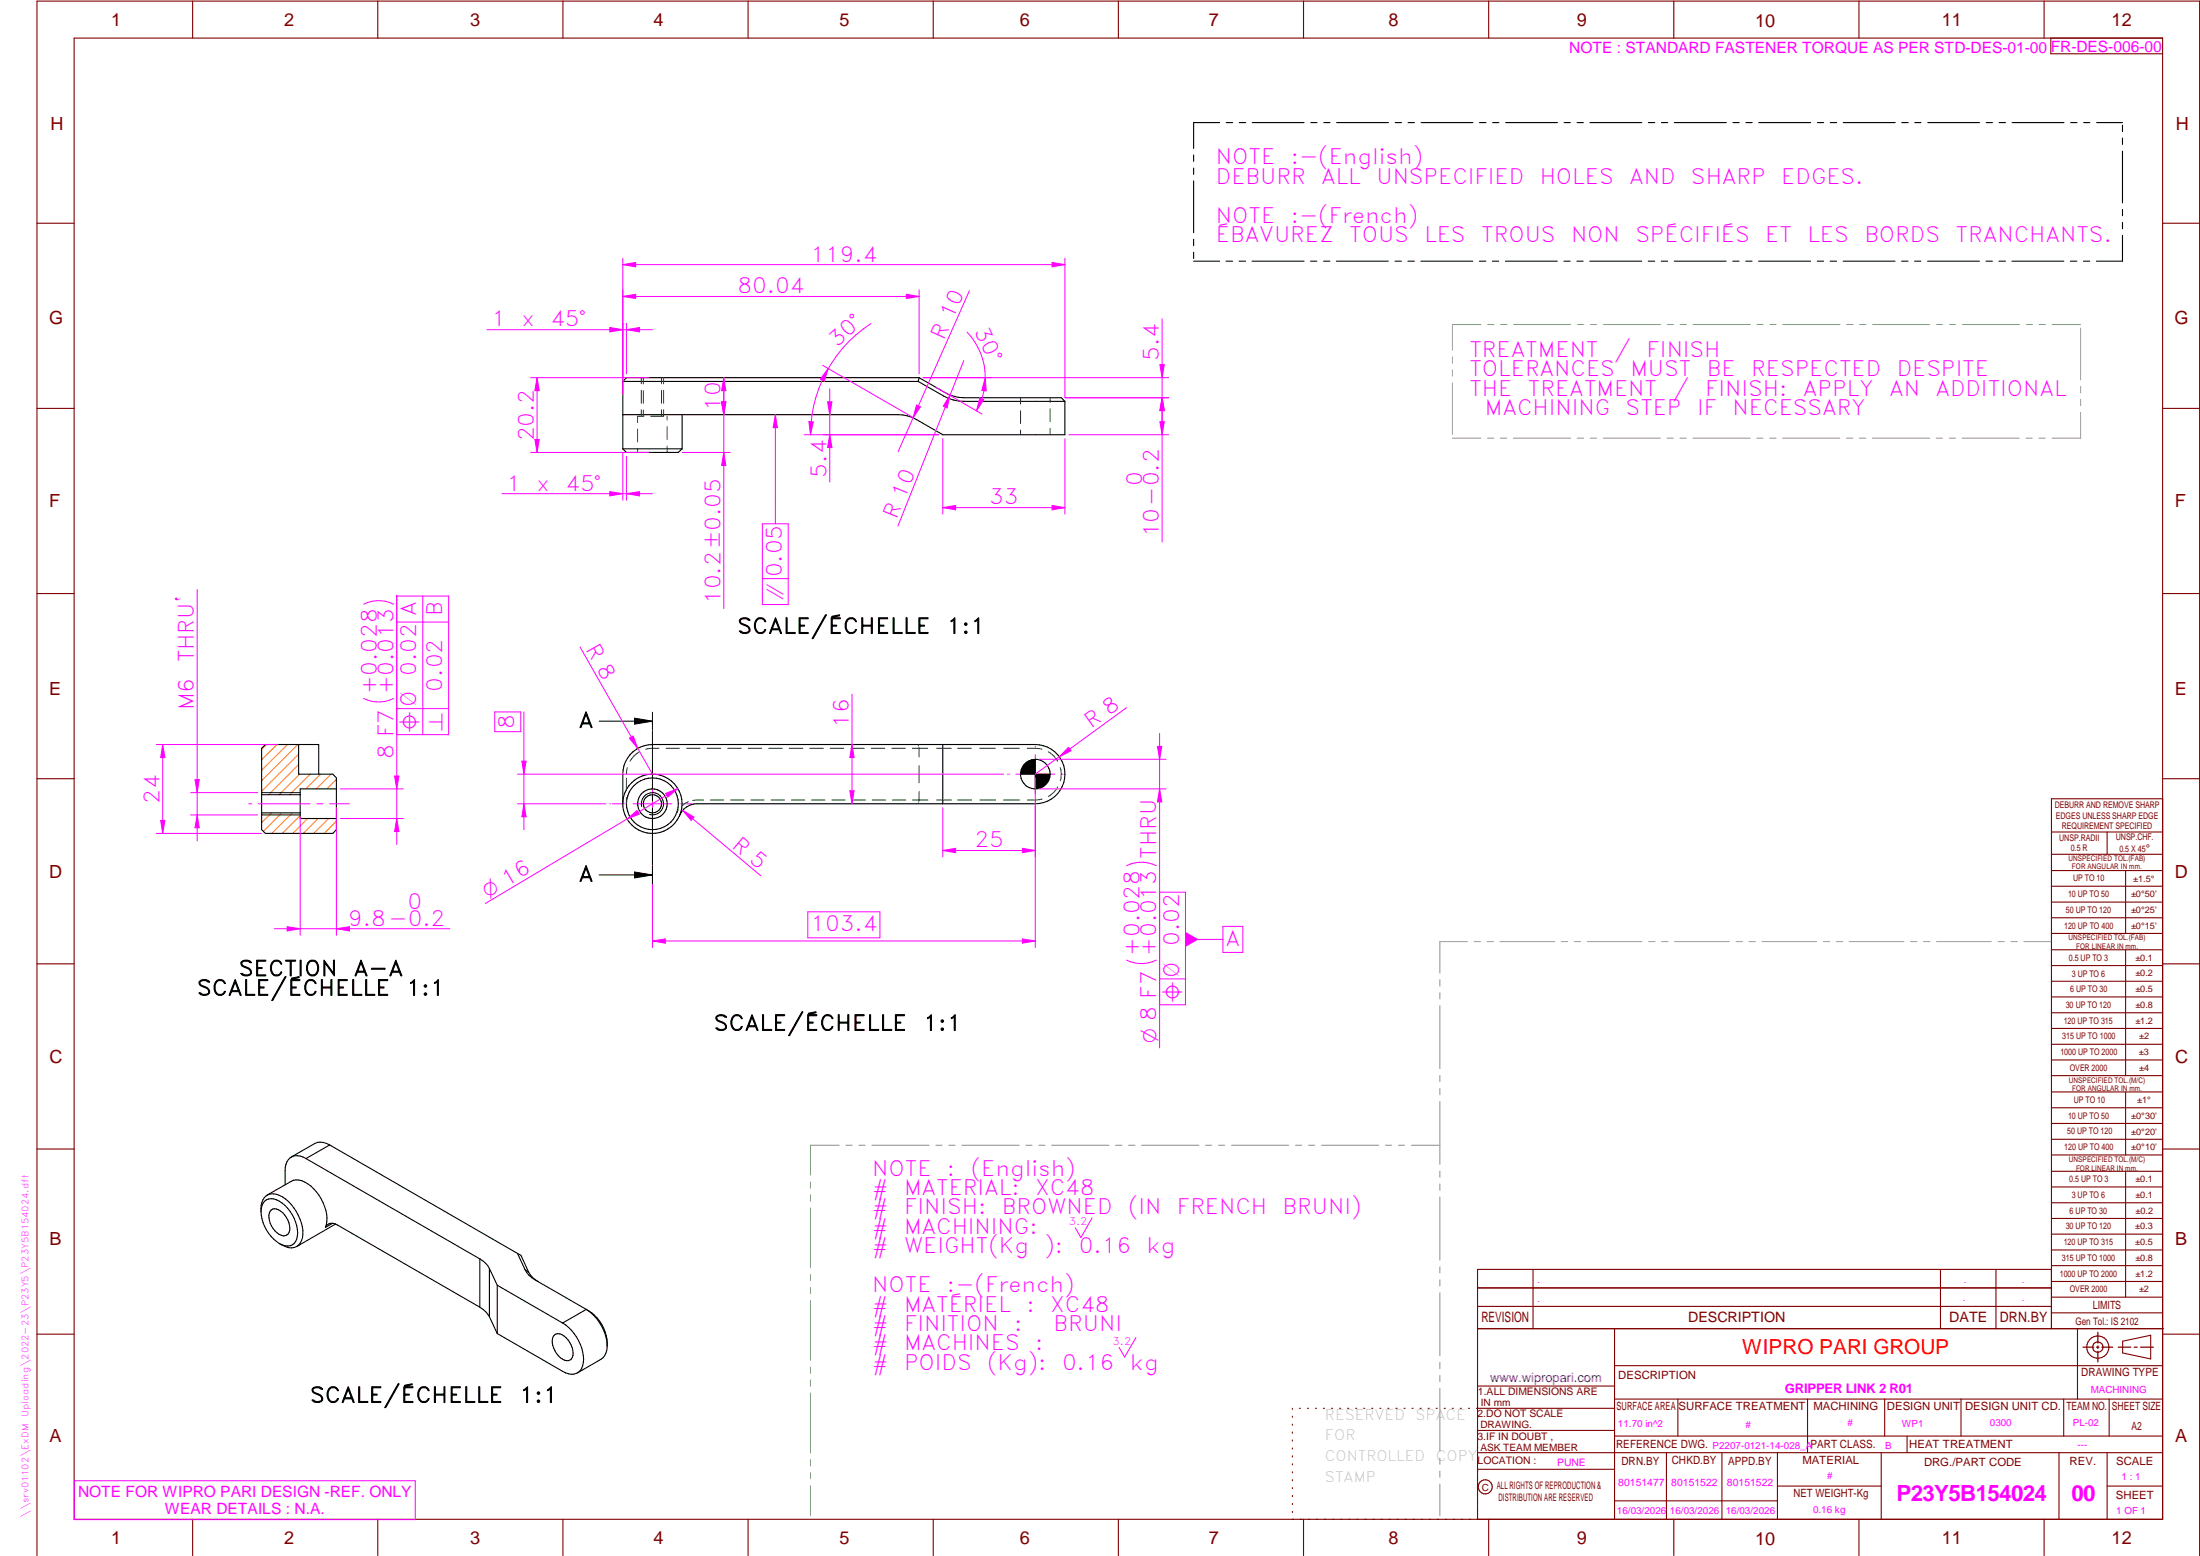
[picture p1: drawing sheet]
<svg xmlns="http://www.w3.org/2000/svg" width="594mm" height="420mm" viewBox="0 0 594 420" stroke-linecap="round" stroke-linejoin="round" font-family="sans-serif">
<g fill="none" stroke="#800000" stroke-width=".3">
<path d="M20 10.3h564v400h-564zM52 .3v10M102 .3v10M152 .3v10M202 .3v10M252 .3v10M302 .3v10M352 .3v10M402 .3v10M452 .3v10M502 .3v10M552 .3v10"/>
<path d="M553.8 10.3v4.2h30.2M10 60.3h10M584 60.3h10M10 110.3h10M584 110.3h10M10 160.3h10M584 160.3h10M10 210.3h10M584 215.7h-30v143.1M584 210.3h10M554 224.7h30M554 230.7h30"/>
<path d="M554 235.1h30M554 239.3h30M569 224.7v6M574 235.1v17M554 243.6h30M554 247.8h30M554 252.1h30M554 256.5h30M574 256.5v33.9M10 260.3h10M554 260.7h30M554 265h30"/>
<path d="M554 269.2h30M554 273.5h30M554 277.7h30M584 260.3h10M554 282h30M554 286.2h30M554 290.4h30M554 294.9h30M554 299.1h30M574 294.9v17M10 310.3h10M554 303.4h30"/>
<path d="M554 307.6h30M554 311.9h30M554 316.3h30M574 316.3v34M584 310.3h10M554 320.5h30M554 324.8h30M554 329h30M554 333.2h30M554 337.5h30M399 358.8h185.2M399 352.8h155"/>
<path d="M399 347.8h155M414 342.8v16M436 358.8v51.5M524 342.8v16M539 342.8v16M554 341.8h30M554 346h30M554 350.3h30M554 354.5h30M554 342.8h-155v67.5M561 358.8v19M10 360.3h10"/>
<path d="M399 374.3h37M436 377.8h148M453.1 377.8v10M488.1 377.8v14.5M508.9 377.8v10M529.5 377.8v10M557.3 377.8v10M569.5 377.8v10M573.2 362.2l7.6-1.6v6.3l-7.6-1.6zM584 368.8h-148M584 360.3h10M349 380.3v.3"/>
<path d="M349 382.4v.3M349 384.6v.3M349 386.7v.3M349 388.8v.3M349 391v.3M349 393.1v.3M349 395.3v.3M349 397.4v.3M349 399.5v.3M350.9 380.3h.2M353.1 380.3h.2M355.2 380.3h.3"/>
<path d="M357.4 380.3h.3M359.6 380.3h.3M361.7 380.3h.3M363.9 380.3h.3M366.1 380.3h.3M368.3 380.3h.2M370.4 380.3h.3M372.6 380.3h.3M374.8 380.3h.3M376.9 380.3h.4M379.1 380.3h.3M381.3 380.3h.3"/>
<path d="M383.4 380.3h.4M385.6 380.3h.3M387.8 380.3h.3M390 380.3h.3M392.2 380.3h.3M394.3 380.3h.3M396.5 380.3h.3M398.7 380.3h37.3M399 396.7h37M399 392.3h185M399 386.2h37M436 387.8h148"/>
<path d="M450 392.3v18M465 392.3v18M480 392.3v18M508 392.3v18M515 387.8v4.5M556 392.3v18M569 392.3v18M52 410.3v9.7M102 410.3v9.7M152 410.3v9.7M202 410.3v9.7M252 410.3v9.7"/>
<path d="M302 410.3v9.7M349 401.7v.3M349 403.8v.4M349 406v.3M349 408.1v.3M352 410.3v9.7M402 410.3v9.7M436 405.3h44M452 410.3v9.7M480 401.3h28M502 410.3v9.7M552 410.3v9.7"/>
<path d="M569 401.3h15M10 420v-419.7h584v419.7"/>
<circle cx="566.5" cy="363.7" r="1.39"/>
<circle cx="566.5" cy="363.8" r="3"/>
<circle cx="401.1" cy="401.5" r="1.9"/>
</g>
<g fill="none" stroke="#f0f" stroke-width=".27">
<path d="M168.2 71.5l3.5-.6v1.2zM168.2 69.7v36.7M287.6 69.7v37.6M164.7 217h.2M165.3 217h3.3M169 217h.2M170.9 217h10.5M176.2 205.5v.2M176.2 206.2v3.2M176.2 209.9v.2M176.2 211.8v10.5M183.2 217h.1"/>
<path d="M183.8 217h3.2M187.5 217h.2M272.1 209h.1M272.5 209h.1M274.3 209h10.5M279.6 201.5v.2M279.6 201.9v.2M279.6 203.8v10.5M279.6 216v.2M279.6 216.4v.1M286.6 209h.1M286.9 209h.2"/>
<path d="M176.2 224v.2M176.2 224.7v3.2M176.2 228.3v.3M294.9 328.9l-3 5.3-1.5-2.7M306.7 361.2l-3 5.2-1.5-2.6M20.1 399.8h92v10.5h-92z"/>
</g>
<g fill="none" stroke="#949494" stroke-width=".27">
<path d="M396.2 254.3h-7.4v8.5M398.1 254.3h1.6M401.5 254.3h1.8M405 254.3h14.8M421.6 254.3h1.7M425.1 254.3h1.7M428.6 254.3h14.8M445.2 254.3h1.7M448.7 254.3h1.7M452.2 254.3h14.8M468.8 254.3h1.7M472.3 254.3h1.7"/>
<path d="M475.8 254.3h14.8M492.4 254.3h1.7M495.8 254.3h1.8M499.4 254.3h14.7M516 254.3h1.6M519.4 254.3h1.8M522.9 254.3h14.8M539.5 254.3h1.7M543 254.3h1.7M546.5 254.3h7.4M388.8 264.5v1.8M388.8 268.1v1.6"/>
<path d="M388.8 271.6v17M388.8 290.4v1.7M388.8 293.9v1.7M388.8 297.4v17M218.9 319.2v1.6M226.6 309.2h-7.7v8.1M228.4 309.2h1.7M231.9 309.2h1.7M235.4 309.2h15.5M252.7 309.2h1.7M256.2 309.2h1.7M259.7 309.2h15.5"/>
<path d="M277 309.2h1.7M280.5 309.2h1.7M284 309.2h15.5M301.2 309.2h1.8M304.8 309.2h1.7M308.3 309.2h15.5M325.5 309.2h1.7M329.1 309.2h1.6M332.6 309.2h15.4M349.8 309.2h1.7M353.3 309.2h1.7M356.8 309.2h15.5"/>
<path d="M374.1 309.2h1.7M377.6 309.2h1.7M381.1 309.2h7.7M388.8 316.2v1.7M388.8 319.7v1.7M218.9 322.6v1.8M218.9 326.1v16.2M388.8 323.2v17.1M218.9 344.1v1.8M218.9 347.6v1.7M218.9 351.2v16.1M388.8 342.1v1.6"/>
<path d="M388.8 345.6v1.7M388.8 349v17.1M218.9 369.1v1.7M218.9 372.6v1.8M218.9 376.1v16.2M388.8 367.9v1.7M388.8 371.4v1.7M388.8 374.9v17M218.9 394.1v1.8M218.9 397.6v1.7M388.8 393.7v1.7M388.8 397.2v1.7"/>
<path d="M218.9 401.2v8.1M388.8 400.7v8.6"/>
</g>
<path d="M566.5 359.7v3M562.5 363.8h2.9M566.1 363.8h.7M566.5 363.4v.7M566.5 364.9v2.8M567.6 363.8h2.9M572 363.8h3.4M576.3 363.8h.8M578 363.8h3.5" fill="none" stroke="#800000" stroke-width=".34"/>
<g fill="#000">
<path d="M276.5 206.5a4.1 4.1 0 0 1 3.1-1.5v4h-4a3.7 3.7 0 0 1 .9-2.5z" fill-rule="evenodd"/>
<path d="M279.6 209h4a4 4 0 0 1-4 4z" fill-rule="evenodd"/>
</g>
<g fill="none" stroke="#000" stroke-width=".3">
<path d="M168.2 103h79.7M168.2 103v18.2M184.2 112v9.2M247.9 103l6.9 3.9a10.9 10.9 0 0 0 5.5 1.5h27.3M248.2 102l7.1 4a11 11 0 0 0 5 1.4h26.3l1 1M248.2 102h-79l-1 1M248.2 102l-.3 1M287.6 108.4v9h-33l-7-4.1a9.8 9.8 0 0 0-5.1-1.3h-74.3M168.2 121.2h16M168.2 121.2l1 1h14l1-1M168.2 216.5a8 8 0 0 1 12.1-6.3 8 8 0 0 1 0 13.7 8 8 0 0 1-12.1-6.3v-8.6a8 8 0 0 1 8-8h103.4a8 8 0 0 1 8 8 8 8 0 0 1-8 8h-91.4a5.1 5.1 0 0 0-4.6 3.1M254.6 201v16"/>
<path d="M275.6 209h8M279.6 205v8M82.6 312.8a3.4 3.4 0 0 0-4-.4 3.4 3.4 0 0 0-1.6 3.7v3.8M82.6 312.8l47 27.1M89 309.2l-6.4 3.6M89 309.2l50.7 29.3M89 309.2a4.2 4.2 0 0 0-4-.4l-6.4 3.6M70.5 327.2a11 11 0 0 0 4.9 8.6M70.5 327.2a4.9 4.9 0 0 1 1.4-4.3l6.7-3.9a4.2 4.2 0 0 1 4.5 .7 12 12 0 0 1 5 11l-.2 .7M70.5 327.2a2.94 2.94 0 0 1 1.1-2.9 2.94 2.94 0 0 1 3.1-.3 10.1 10.1 0 0 1 5.4 10.6 2.89 2.89 0 0 1-4.7 1.2M72.5 322.5a6.2 6.2 0 0 1 6.2 2.8 10.7 10.7 0 0 1 2.7 9.6l-.7 1.3-.6 .4M73.2 326.7a2.46 2.46 0 0 1 3.2 .8 5.4 5.4 0 0 1 1.7 5.3 1.73 1.73 0 0 1-2.8 .5 5.9 5.9 0 0 1-2.6-5.7z"/>
<path d="M75.4 335.8a4.5 4.5 0 0 0 4.7 .8M89.8 330.3a1.75 1.75 0 0 0-1.9 1.1M89.8 330.3l1.3 .5 38.5 22.2M89.8 330.3l-1.9 1.1M90.6 330.5l-10.5 6.1M129.6 339.9v13.1M129.6 339.9a6.3 6.3 0 0 1 2.6 2.6M139.7 338.5l1 .5 2 4.5M139.7 338.5l2.1 4.3M129.6 353a7 7 0 0 1 2.6 2.6M132.2 342.5l2.1 4.5M132.2 355.6l2.1 4.5"/>
<path d="M132.2 342.5v13.1M134.3 347v13.1M134.3 347l17.6 10.3M141.8 342.8l.9 .7M141.8 342.8a6.9 6.9 0 0 0 3.5 3.3M142.7 343.5l.5 .7 1.3 1.3M144.6 345.7l13.7 7.9M151.9 357.3a12.1 12.1 0 0 1 5.6 10.7 3.2 3.2 0 0 1-4.8 2.7l-18.4-10.6M158.3 353.6a12.9 12.9 0 0 1 5.7 9.1M158.3 353.6a10.6 10.6 0 0 1 5.3 11.8l-.8 1.2-.5 .4-6.4 3.7M158.3 353.6l-6.4 3.7M149.7 360.5a2.34 2.34 0 0 1 3.2 .7 5.4 5.4 0 0 1 1.7 5.3 1.66 1.66 0 0 1-2.7 .5 5.5 5.5 0 0 1-2.5-6.2z"/>
<circle cx="176.2" cy="217" r="4"/>
<circle cx="176.2" cy="217" r="7"/>
<circle cx="176.2" cy="217" r="2.45"/>
<circle cx="279.6" cy="209" r="4"/>
</g>
<g fill="none" stroke="#008000" stroke-width=".27">
<path d="M172.2 115.9v3.4M173.2 102v1.6M173.2 105.4v3.5M173.2 110.7v1.7M173.7 102v1.7M173.7 105.5v3.4M173.7 110.7v1.7M173.9 112.4h-1.7v1.7M178.6 102v1.6M178.6 105.4v3.5M178.6 110.7v1.7M179.2 110.7l-.1 1.7h-3.4"/>
<path d="M179.2 102v1.6M179.2 105.4v3.5M180.2 112.4v1M180.2 115.2v3.5M275.6 107.4v1.7M275.6 110.9v3.4M275.6 116.1v1.3M283.6 107.4v1.2M283.6 110.4v3.5M283.6 115.7v1.7M172.2 121.1v1.1M180.2 120.5v1.7"/>
<path d="M169.2 210.1v3.4M169.2 215.3v1.7M169.4 207.3l-.2 1.7M172.6 203a6.6 6.6 0 0 0-2.5 2.5M178 202.1l-3.6 .2M179.9 202.1h3.6M183.2 218.7l-.6 1M185.4 202.1h3.7M185.9 216.5l-1.9 1.3M190 216l-2.9 .2M191 202.1h3.6M191.8 216h3.6"/>
<path d="M196.5 202.1h3.6M197.3 216h3.6M202.1 202.1h3.6M202.8 216h3.6M207.6 202.1h3.6M208.2 216h3.6M213.1 202.1h3.7M213.7 216h3.6M218.6 202.1h3.7M219.2 216h3.6M224.2 202.1h3.6M224.6 216h3.6"/>
<path d="M229.7 202.1h3.7M230.1 216h3.6M235.3 202.1h3.6M235.5 216h3.6M240.8 202.1h3.7M241 216h3.6M246.4 216h4.2M247.9 201l.1 .4M248 216.7l-.1 .3M248.2 201.8v2.6M248.2 206.8v4.6M248.2 213.7l-.1 2.7"/>
<path d="M250.5 202.1h-4.1M252.9 202.1h4M252.9 216h4M258.6 202.1h3.7M258.6 216h3.8M264.5 202.1h4.3M264.6 216h4.3M271 202.1h4.2M271 216h4.3M277.4 202.1l3.9 .2M281.4 215.8l-1.8 .2h-2.2M283.1 203a6.4 6.4 0 0 1 2.5 2.5"/>
<path d="M285.6 212.5a6.1 6.1 0 0 1-2.5 2.6M286.3 207.2a6 6 0 0 1 0 3.6"/>
</g>
<path d="M173.3 217.8a3 3 0 0 1 2.6-3.8 3 3 0 0 1 3.2 3.3 3 3 0 0 1-3.7 2.6" fill="none" stroke="#000" stroke-width=".27"/>
<path d="M168.2 71.5l3.5-.6v1.2z" fill="#f0f"/>
<path d="M284.1 70.9l3.5 .6-3.5 .6z" fill="none" stroke="#f0f" stroke-width=".27"/>
<path d="M284.1 70.9l3.5 .6-3.5 .6z" fill="#f0f"/>
<path d="M168.2 71.5h119.4M143.3 102h31.8M144.4 118.7h1.2l-.6 3.5zM143.3 122.2h31.8" fill="none" stroke="#f0f" stroke-width=".27"/>
<path d="M144.4 118.7h1.2l-.6 3.5z" fill="#f0f"/>
<path d="M145 102l.6 3.5h-1.2z" fill="none" stroke="#f0f" stroke-width=".27"/>
<path d="M145 102l.6 3.5h-1.2z" fill="#f0f"/>
<path d="M145 102v20.2M287.6 107.4h28M288.6 117.4h27M313.2 113.9h1.2l-.6 3.5z" fill="none" stroke="#f0f" stroke-width=".27"/>
<path d="M313.2 113.9h1.2l-.6 3.5z" fill="#f0f"/>
<path d="M313.8 107.4l.6 3.5h-1.2z" fill="none" stroke="#f0f" stroke-width=".27"/>
<path d="M313.8 107.4l.6 3.5h-1.2z" fill="#f0f"/>
<path d="M249.3 102h66.3M287.6 107.4h28M313.8 107.4l.6 3.5h-1.2zM313.8 107.4v38.9" fill="none" stroke="#f0f" stroke-width=".27"/>
<path d="M313.8 107.4l.6 3.5h-1.2z" fill="#f0f"/>
<path d="M313.2 98.5h1.2l-.6 3.5z" fill="none" stroke="#f0f" stroke-width=".27"/>
<path d="M313.2 98.5h1.2l-.6 3.5z" fill="#f0f"/>
<path d="M313.8 86.1v28.3M176.2 218.1v37.8M279.6 210.1v45.8M218.1 246.2h19.5v7h-19.5zM276.1 253.5l3.5 .6-3.5 .6z" fill="none" stroke="#f0f" stroke-width=".27"/>
<path d="M276.1 253.5l3.5 .6-3.5 .6z" fill="#f0f"/>
<path d="M176.2 254.1l3.5-.6v1.2z" fill="none" stroke="#f0f" stroke-width=".27"/>
<path d="M176.2 254.1l3.5-.6v1.2z" fill="#f0f"/>
<path d="M254.6 118.4v20.4M287.6 118.4v20.4M284.1 136.5l3.5 .6-3.5 .6zM176.2 254.1h103.4" fill="none" stroke="#f0f" stroke-width=".27"/>
<path d="M284.1 136.5l3.5 .6-3.5 .6z" fill="#f0f"/>
<path d="M254.6 137.1l3.5-.6v1.2z" fill="none" stroke="#f0f" stroke-width=".27"/>
<path d="M254.6 137.1l3.5-.6v1.2z" fill="#f0f"/>
<path d="M222.3 117.4h31.2M224.1 117.4l.6 3.5h-1.2zM254.6 137.1h33" fill="none" stroke="#f0f" stroke-width=".27"/>
<path d="M224.1 117.4l.6 3.5h-1.2z" fill="#f0f"/>
<path d="M223.5 108.5h1.2l-.6 3.5z" fill="none" stroke="#f0f" stroke-width=".27"/>
<path d="M223.5 108.5h1.2l-.6 3.5z" fill="#f0f"/>
<path d="M261.8 78.5l-19.3 43.5M224.1 105v25.2M247.5 109.4l1 .5-1.9 2.9z" fill="none" stroke="#f0f" stroke-width=".27"/>
<path d="M247.5 109.4l1 .5-1.9 2.9z" fill="#f0f"/>
<path d="M260.3 97.4l-17.8 44.6M256.5 106.7l-.7 3.5-1.1-.5z" fill="none" stroke="#f0f" stroke-width=".27"/>
<path d="M256.5 106.7l-.7 3.5-1.1-.5z" fill="#f0f"/>
<path d="M222.1 98.6l24.5 14.2M223.6 99.5l-1 3.4-1.1-.5zM217.1 117.4h36.4" fill="none" stroke="#f0f" stroke-width=".27"/>
<path d="M223.6 99.5l-1 3.4-1.1-.5z" fill="#f0f"/>
<path d="M218.4 113.8l1.2 .1-.7 3.5z" fill="none" stroke="#f0f" stroke-width=".27"/>
<path d="M218.4 113.8l1.2 .1-.7 3.5z" fill="#f0f"/>
<path d="M235.2 87.4a35.7 35.7 0 0 0-16.3 30M184.2 122.2h13M195.4 122.2l.6 3.5h-1.1z" fill="none" stroke="#f0f" stroke-width=".27"/>
<path d="M195.4 122.2l.6 3.5h-1.1z" fill="#f0f"/>
<path d="M194.9 108.5h1.1l-.6 3.5z" fill="none" stroke="#f0f" stroke-width=".27"/>
<path d="M194.9 108.5h1.1l-.6 3.5z" fill="#f0f"/>
<path d="M195.4 105v59.3M164.7 132.8l3.5 .5-3.5 .6zM168.2 122.2v12.9M169.2 123.2v11.9" fill="none" stroke="#f0f" stroke-width=".27"/>
<path d="M164.7 132.8l3.5 .5-3.5 .6z" fill="#f0f"/>
<path d="M169.2 133.3l3.5-.5v1.1z" fill="none" stroke="#f0f" stroke-width=".27"/>
<path d="M169.2 133.3l3.5-.5v1.1z" fill="#f0f"/>
<path d="M135.5 133.3h40.7M133.6 192.2h7v5.4h-7zM139.7 217h23.9M139.7 209h131.3M141.5 217l.6 3.6h-1.2z" fill="none" stroke="#f0f" stroke-width=".27"/>
<path d="M141.5 217l.6 3.6h-1.2z" fill="#f0f"/>
<path d="M140.9 205.5h1.2l-.6 3.5z" fill="none" stroke="#f0f" stroke-width=".27"/>
<path d="M140.9 205.5h1.2l-.6 3.5z" fill="#f0f"/>
<path d="M141.5 192.2v31.8M254.6 218.1v13.3M279.6 217.6v13.8M254.6 229.7l3.5-.6v1.2z" fill="none" stroke="#f0f" stroke-width=".27"/>
<path d="M254.6 229.7l3.5-.6v1.2z" fill="#f0f"/>
<path d="M276.1 229.1l3.5 .6-3.5 .6z" fill="none" stroke="#f0f" stroke-width=".27"/>
<path d="M276.1 229.1l3.5 .6-3.5 .6z" fill="#f0f"/>
<path d="M304.2 191.1l-24.6 17.9M288.5 201.8l.7 .9-3.2 1.6zM254.6 229.7h25" fill="none" stroke="#f0f" stroke-width=".27"/>
<path d="M288.5 201.8l.7 .9-3.2 1.6z" fill="#f0f"/>
<path d="M280.6 213h34.3M280.6 205h34.3M313.1 213l.6 3.5h-1.2zM312.2 233.8a9 9 0 0 0-8 0M312.2 259.2a9 9 0 0 1-8 0" fill="none" stroke="#f0f" stroke-width=".27"/>
<path d="M313.1 213l.6 3.5h-1.2z" fill="#f0f"/>
<path d="M312.5 201.5h1.2l-.6 3.5z" fill="none" stroke="#f0f" stroke-width=".27"/>
<path d="M312.5 201.5h1.2l-.6 3.5z" fill="#f0f"/>
<path d="M313.1 198v85" fill="none" stroke="#f0f" stroke-width=".27"/>
<path d="M161.8 194.7h14.4M171.4 193.9l4.8 .8-4.8 .8zM176.2 192.3v4.8M176.2 197.4v15.5M176.2 214.6v1.7M176.2 218.1v15.5M161.8 236.3h14.4M171.4 235.5l4.8 .8-4.8 .8zM176.2 233.8v4.9" fill="none" stroke="#000" stroke-width=".27"/>
<path d="M171.4 193.9l4.8 .8-4.8 .8zM171.4 235.5l4.8 .8-4.8 .8z" fill="#000"/>
<g fill="none" stroke="#ff8000" stroke-width=".27">
<path d="M72 201l-1.4 1.4M73.3 219.5l-2.7 2.6M74.8 201l-4.2 4.1M76.1 219.5l-5 5M77.6 201l-7 7M78.9 219.5l-5.5 5.5M80.4 201l-9.8 9.8M80.6 203.7l-10 10M80.6 206.5l-8 8.1M80.9 209l-5.5 5.6M83.8 209l-5.6 5.6M81.1 220.2l-4.9 4.8"/>
<path d="M83.1 221l-4 4M85.9 221l-4 4M88.7 221l-4 4M90.8 221.7l-3.3 3.3"/>
</g>
<path d="M86.6 209l-4 4M89.4 209l-4 4M90.8 210.4l-2.5 2.6" fill="none" stroke="#ff8000" stroke-width=".27"/>
<path d="M70.6 214.6h10.5M70.6 219.5h10.5M80.6 201v8h9.3l.9 1.1v13.9l-.9 1h-18.2l-1.1-1v-21.9l1.1-1.1h14.4v8M90.8 213h-9.7v8h9.7" fill="none" stroke="#000" stroke-width=".3"/>
<path d="M70.6 214h10.5M70.6 220h10.5" fill="none" stroke="#000" stroke-width=".27"/>
<path d="M67.2 217h.8M69.8 217h13.9M85.5 217h1.7M89 217h5.4M90.8 218.1v34.5M81.1 220.6v32M90.8 250.8l3.6-.6v1.2z" fill="none" stroke="#f0f" stroke-width=".27"/>
<path d="M90.8 250.8l3.6-.6v1.2z" fill="#f0f"/>
<path d="M77.5 250.2l3.6 .6-3.6 .6z" fill="none" stroke="#f0f" stroke-width=".27"/>
<path d="M77.5 250.2l3.6 .6-3.6 .6z" fill="#f0f"/>
<path d="M51.5 214h18.1M51.5 220h18.1M53.2 220l.6 3.5h-1.1zM74.1 250.8h47.3" fill="none" stroke="#f0f" stroke-width=".27"/>
<path d="M53.2 220l.6 3.5h-1.1z" fill="#f0f"/>
<path d="M52.7 210.5h1.1l-.6 3.5z" fill="none" stroke="#f0f" stroke-width=".27"/>
<path d="M52.7 210.5h1.1l-.6 3.5z" fill="#f0f"/>
<path d="M53.2 159.2v67.8M106.3 163.2a9.1 9.1 0 0 0-8.1 0M106.3 188.6a9.1 9.1 0 0 1-8.1 0M91.9 213h17M106.5 209.6l1.2-.1-.6 3.5zM91.9 221h17" fill="none" stroke="#f0f" stroke-width=".27"/>
<path d="M106.5 209.5h1.2l-.6 3.5z" fill="#f0f"/>
<path d="M107.1 221l.6 3.5h-1.2z" fill="none" stroke="#f0f" stroke-width=".27"/>
<path d="M107.1 221l.6 3.5h-1.2z" fill="#f0f"/>
<path d="M107.1 161h14.1v37.4h-14.1M107.1 160.7v67.3M107.1 168h14.1M114.2 161v37.4M107.1 191.3h14.1M313.1 240.9h7v30.4h-7zM320.1 253.7h10.1M313.1 264.3h7" fill="none" stroke="#f0f" stroke-width=".27"/>
<path d="M320.1 251.6l3.5 2.1-3.5 2z" fill="#f0f"/>
<path d="M184.4 218.8l21 17.7M184.4 218.8l3 1.8-.8 .9zM330.2 250.1h5.4v7.1h-5.4z" fill="none" stroke="#f0f" stroke-width=".27"/>
<path d="M184.4 218.8l3 1.8-.8 .9z" fill="#f0f"/>
<path d="M179.7 214.2l3.3-1.3-2.7 2.3zM183 212.9l-51.9 31.1" fill="none" stroke="#f0f" stroke-width=".27"/>
<path d="M179.7 214.2l3.3-1.3-2.7 2.3z" fill="#f0f"/>
<path d="M169.3 221.1l2.7-2.2 .6 .9z" fill="none" stroke="#f0f" stroke-width=".27"/>
<path d="M169.3 221.1l2.7-2.2 .6 .9z" fill="#f0f"/>
<path d="M156.6 174.7l19.6 34.3M170 199.3l1-.5 1.2 3.3z" fill="none" stroke="#f0f" stroke-width=".27"/>
<path d="M170 199.3l1-.5 1.2 3.3z" fill="#f0f"/>
<path d="M164.7 88.4l3.5 .6-3.5 .6zM168.2 87.3v14.6M169.2 87.3v13.6" fill="none" stroke="#f0f" stroke-width=".27"/>
<path d="M164.7 88.4l3.5 .6-3.5 .6z" fill="#f0f"/>
<path d="M169.2 89l3.5-.6v1.2z" fill="none" stroke="#f0f" stroke-width=".27"/>
<path d="M169.2 89l3.5-.6v1.2z" fill="#f0f"/>
<path d="M131.5 89h44.7M194.9 108.5h1.1l-.6 3.5z" fill="none" stroke="#f0f" stroke-width=".27"/>
<g fill="none" stroke="#000" stroke-width=".3">
<path d="M329.3 33.1h-7v7M331.1 33.1h1.8M334.6 33.1h1.8M338.2 33.1h14M353.9 33.1h1.7M357.5 33.1h1.6M360.9 33.1h14M376.8 33.1h1.7M380.2 33.1h1.8M383.7 33.1h14.1M399.5 33.1h1.8M403 33.1h1.7"/>
<path d="M406.6 33.1h14M422.4 33.1h1.6M425.9 33.1h1.7M429.3 33.1h14.1M445.1 33.1h1.8M448.6 33.1h1.7M452.2 33.1h14M467.9 33.1h1.7M471.5 33.1h1.7M474.9 33.1h14M490.8 33.1h1.7M494.2 33.1h1.8"/>
<path d="M497.7 33.1h14.1M513.5 33.1h1.8M517.1 33.1h1.6M520.6 33.1h13.9M536.4 33.1h1.6M539.8 33.1h1.8M543.3 33.1h14.1M559.1 33.1h1.8M562.6 33.1h1.7M566.2 33.1h6.9M573.1 33.8v1.7M573.1 37.3v1.7"/>
<path d="M322.3 41.9v1.7M322.3 45.4v1.7M322.3 48.9v13.9M573.1 40.8v14M573.1 56.6v1.7M322.3 64.6v1.7M322.3 68.1v1.7M322.3 70.5h7M331.1 70.5h1.7M334.6 70.5h1.7M338.1 70.5h14M353.9 70.5h1.7"/>
<path d="M357.4 70.5h1.7M360.9 70.5h14M376.7 70.5h1.7M380.2 70.5h1.7M383.7 70.5h14M399.5 70.5h1.7M403 70.5h1.7M406.5 70.5h14M422.3 70.5h1.7M425.8 70.5h1.7M429.3 70.5h14M445.1 70.5h1.7"/>
<path d="M448.6 70.5h1.7M452.1 70.5h14M467.9 70.5h1.7M471.4 70.5h1.7M474.9 70.5h14M490.7 70.5h1.7M494.2 70.5h1.7M497.7 70.5h14M513.5 70.5h1.7M517 70.5h1.7M520.5 70.5h14M536.3 70.5h1.7"/>
<path d="M539.8 70.5h1.7M543.3 70.5h14M559.1 70.5h1.7M562.6 70.5h1.7M573.1 63.5v7h-7M573.1 60.1v1.7"/>
</g>
<g fill="none" stroke="#949494" stroke-width=".27">
<path d="M392.2 96.4v1.7M392.2 99.9v1.7M399.9 87.6h-7.7v7M401.7 87.6h1.7M405.2 87.6h1.7M408.7 87.6h15.5M426 87.6h1.7M429.5 87.6h1.7M433 87.6h15.4M450.2 87.6h1.7M453.7 87.6h1.7M457.2 87.6h15.4"/>
<path d="M474.4 87.6h1.7M477.9 87.6h1.7M481.4 87.6h15.5M498.7 87.6h1.7M502.2 87.6h1.7M505.7 87.6h15.4M522.9 87.6h1.7M526.4 87.6h1.7M529.9 87.6h15.4M547.2 87.6h1.6M550.6 87.6h1.8M554.1 87.6h7.7"/>
<path d="M561.8 88.6v14M392.2 103.4v13.9M392.2 118.3h7.7M401.7 118.3h1.7M405.2 118.3h1.7M408.7 118.3h15.4M425.9 118.3h1.7M429.4 118.3h1.7M432.9 118.3h15.4M450.2 118.3h1.7M453.6 118.3h1.8M457.2 118.3h15.4"/>
<path d="M474.4 118.3h1.7M477.9 118.3h1.7M481.4 118.3h15.4M498.6 118.3h1.7M502.1 118.3h1.7M505.6 118.3h15.5M522.9 118.3h1.6M526.4 118.3h1.7M529.8 118.3h15.5M547.1 118.3h1.7M550.6 118.3h1.7M561.8 111.4v6.9h-7.7"/>
<path d="M561.8 104.4v1.7M561.8 107.9v1.7"/>
</g>
<path d="M194.9 108.5h1.1l-.6 3.5z" fill="#f0f"/>
<path d="M195.4 102l.6 3.5h-1.1z" fill="none" stroke="#f0f" stroke-width=".27"/>
<path d="M195.4 102l.6 3.5h-1.1z" fill="#f0f"/>
<path d="M168.2 78.3v28.1M248.2 78.3v22.6M168.2 80.1l3.5-.6v1.1zM195.4 102v10" fill="none" stroke="#f0f" stroke-width=".27"/>
<path d="M168.2 80.1l3.5-.6v1.1z" fill="#f0f"/>
<path d="M244.7 79.5l3.5 .6-3.5 .5z" fill="none" stroke="#f0f" stroke-width=".27"/>
<path d="M244.7 79.5l3.5 .6-3.5 .5z" fill="#f0f"/>
<path d="M168.2 80.1h80M249.3 102h18.5M252.6 104.5l12.6 7.3M264.6 107.5l1 .4-1.9 3z" fill="none" stroke="#f0f" stroke-width=".27"/>
<path d="M264.6 107.5l1 .4-1.9 3z" fill="#f0f"/>
<path d="M266.1 102l.2 3.5-1.2-.1z" fill="none" stroke="#f0f" stroke-width=".27"/>
<path d="M266.1 102l.2 3.5-1.2-.1z" fill="#f0f"/>
<path d="M261.1 89.7a17.8 17.8 0 0 1 2.6 21.2M229.5 213.5h1.1l-.5 3.5z" fill="none" stroke="#f0f" stroke-width=".27"/>
<path d="M229.5 213.5h1.1l-.5 3.5z" fill="#f0f"/>
<path d="M230.1 201l.5 3.6h-1.1z" fill="none" stroke="#f0f" stroke-width=".27"/>
<path d="M230.1 201l.5 3.6h-1.1z" fill="#f0f"/>
<path d="M230.1 187.5v29.5M42.2 201h32.9M43.9 201l.6 3.6h-1.1zM42.2 225h28.4" fill="none" stroke="#f0f" stroke-width=".27"/>
<path d="M43.9 201l.6 3.6h-1.1z" fill="#f0f"/>
<path d="M43.4 221.5h1.1l-.6 3.5z" fill="none" stroke="#f0f" stroke-width=".27"/>
<path d="M43.4 221.5h1.1l-.6 3.5z" fill="#f0f"/>
<path d="M209.4 112v22.5M43.9 201v24" fill="none" stroke="#f0f" stroke-width=".27"/>
<path d="M209.4 112l.5 3.5h-1.1z" fill="#f0f"/>
<path d="M209.4 112l.5 3.5h-1.1zM209.4 134.5v6.9M205.9 156.3h6.9M205.9 141.4h6.9v21.8h-6.9z" fill="none" stroke="#f0f" stroke-width=".27"/>
<g font-size="6" fill="#f0f">
<text x="512.1" y="405.2">P23Y5B154024</text>
<text x="559.4" y="405.2">00</text>
</g>
<g font-size="5.7" fill="#f0f">
<text x="328.3" y="44.4">NOTE</text>
<text x="348.5" y="44.4">:-(English)</text>
<text x="328.3" y="49.7">DEBURR</text>
<text x="356.8" y="49.7">ALL</text>
<text x="371.7" y="49.7">UNSPECIFIED</text>
<text x="415.8" y="49.7">HOLES</text>
<text x="439.9" y="49.7">AND</text>
<text x="456.6" y="49.7">SHARP</text>
<text x="481" y="49.7">EDGES.</text>
<text x="328.3" y="60.2">NOTE</text>
<text x="328.3" y="65.4">ÉBAVUREZ</text>
<text x="348.5" y="60.2">:-(French)</text>
<text x="364.3" y="65.4">TOUS</text>
<text x="384.6" y="65.4">LES</text>
<text x="400" y="65.4">TROUS</text>
<text x="424.2" y="65.4">NON</text>
<text x="441.6" y="65.4">SPÉCIFIÉS</text>
<text x="476.7" y="65.4">ET</text>
<text x="488.1" y="65.4">LES</text>
<text x="503.4" y="65.4">BORDS</text>
<text x="528.1" y="65.4">TRANCHANTS.</text>
<text x="218.9" y="70.6">119.4</text>
<text x="199.2" y="79.2">80.04</text>
<text x="132.7" y="88.1">1</text>
<text x="140.8" y="88.1">x</text>
<text x="148.6" y="88.1">45°</text>
<text x="263" y="89.5" transform="rotate(65 263 89.5)">30°</text>
<text x="226.1" y="93.9" transform="rotate(-43 226.1 93.9)">30°</text>
<text x="254.8" y="92" transform="rotate(-66 254.8 92)">R 10</text>
<text x="313" y="97.5" transform="rotate(-90 313 97.5)">5.4</text>
<text x="396.8" y="96.4">TREATMENT</text>
<text x="396.8" y="101.6">TOLERANCES</text>
<text x="435.8" y="96.4">/</text>
<text x="440.3" y="101.6">MUST</text>
<text x="444.6" y="96.4">FINISH</text>
<text x="460.9" y="101.6">BE</text>
<text x="472.9" y="101.6">RESPECTED</text>
<text x="512.2" y="101.6">DESPITE</text>
<text x="396.8" y="106.8">THE</text>
<text x="412.6" y="106.8">TREATMENT</text>
<text x="451.7" y="106.8">/</text>
<text x="460.5" y="106.8">FINISH:</text>
<text x="486.8" y="106.8">APPLY</text>
<text x="510.1" y="106.8">AN</text>
<text x="522.7" y="106.8">ADDITIONAL</text>
<text x="194.6" y="110.9" transform="rotate(-90 194.6 110.9)">10</text>
<text x="401" y="112.1">MACHINING</text>
<text x="439" y="112.1">STEP</text>
<text x="458.3" y="112.1">IF</text>
<text x="467.9" y="112.1">NECESSARY</text>
<text x="144.2" y="119.1" transform="rotate(-90 144.2 119.1)">20.2</text>
<text x="223.2" y="128.9" transform="rotate(-90 223.2 128.9)">5.4</text>
<text x="308.4" y="131.3" transform="rotate(-90 308.4 131.3)">0</text>
<text x="136.8" y="132.5">1</text>
<text x="144.9" y="132.5">x</text>
<text x="152.7" y="132.5">45°</text>
<text x="267.1" y="136.2">33</text>
<text x="242.1" y="140.5" transform="rotate(-68 242.1 140.5)">R 10</text>
<text x="313" y="145.1" transform="rotate(-90 313 145.1)">10-0.2</text>
<text x="211.1" y="155.9" transform="rotate(-90 211.1 155.9)">0.05</text>
<text x="119.4" y="166.5" transform="rotate(-90 119.4 166.5)">B</text>
<text x="194.6" y="163.1" transform="rotate(-90 194.6 163.1)">10.2±0.05</text>
<text x="52.4" y="178.9" transform="rotate(-90 52.4 178.9)">THRU`</text>
<text x="158" y="175.3" transform="rotate(60 158 175.3)">R 8</text>
<text x="112.4" y="182.4" transform="rotate(-90 112.4 182.4)">0.02 A</text>
<text x="52.4" y="191.7" transform="rotate(-90 52.4 191.7)">M6</text>
<text x="101.7" y="187.4" transform="rotate(-90 101.7 187.4)">+0.028</text>
<text x="112.4" y="191" transform="rotate(-90 112.4 191)">Ø</text>
<text x="119.4" y="186.7" transform="rotate(-90 119.4 186.7)">0.02</text>
<text x="138.8" y="196.9" transform="rotate(-90 138.8 196.9)">8</text>
<text x="229.2" y="196.6" transform="rotate(-90 229.2 196.6)">16</text>
<text x="294.6" y="197" transform="rotate(-36 294.6 197)">R 8</text>
<text x="106.3" y="205" transform="rotate(-90 106.3 205)">8 F7 +0.013</text>
<text x="43.1" y="217" transform="rotate(-90 43.1 217)">24</text>
<text x="197.4" y="228.6" transform="rotate(40 197.4 228.6)">R 5</text>
<text x="263.1" y="228.8">25</text>
<text x="110.1" y="245.4">0</text>
<text x="94" y="249.9">9.8-0.2</text>
<text x="218.9" y="251.5">103.4</text>
<text x="318.4" y="255.4" transform="rotate(-90 318.4 255.4)">0.02</text>
<text x="331" y="255.4">A</text>
<text x="307.7" y="258" transform="rotate(-90 307.7 258)">+0.028</text>
<text x="312.2" y="258" transform="rotate(-90 312.2 258)">+0.013 THRU</text>
<text x="318.4" y="264" transform="rotate(-90 318.4 264)">Ø</text>
<text x="235.5" y="317.4">NOTE</text>
<text x="255.7" y="317.4">:</text>
<text x="262.2" y="317.4">(English)</text>
<text x="235.5" y="322.7">#</text>
<text x="244.1" y="322.7">MATERIAL:</text>
<text x="279.5" y="322.7">XC48</text>
<text x="235.5" y="327.9">#</text>
<text x="244.1" y="327.9">FINISH:</text>
<text x="270.6" y="327.9">BROWNED</text>
<text x="304.6" y="327.9">(IN</text>
<text x="317.8" y="327.9">FRENCH</text>
<text x="346.4" y="327.9">BRUNI)</text>
<text x="235.5" y="333.2">#</text>
<text x="244.1" y="333.2">MACHINING:</text>
<text x="235.5" y="338.4">#</text>
<text x="244.1" y="338.4">WEIGHT(Kg</text>
<text x="282" y="338.4">):</text>
<text x="291.3" y="338.4">0.16</text>
<text x="309.6" y="338.4">kg</text>
<text x="235.5" y="348.9">NOTE</text>
<text x="255.7" y="348.9">:-(French)</text>
<text x="235.5" y="354.2">#</text>
<text x="235.5" y="359.4">#</text>
<text x="244.1" y="359.4">FINITION</text>
<text x="244.1" y="354.2">MATÉRIEL</text>
<text x="273.9" y="359.4">:</text>
<text x="277.2" y="354.2">:</text>
<text x="283.6" y="354.2">XC48</text>
<text x="284.5" y="359.4">BRUNI</text>
<text x="235.5" y="364.7">#</text>
<text x="244.1" y="364.7">MACHINES</text>
<text x="279.6" y="364.7">:</text>
<text x="235.5" y="369.9">#</text>
<text x="244.1" y="369.9">POIDS</text>
<text x="266.6" y="369.9">(Kg):</text>
<text x="286.8" y="369.9">0.16</text>
<text x="305.1" y="369.9">kg</text>
</g>
<g font-size="5.7">
<text x="199.1" y="171.1">SCALE/ÉCHELLE</text>
<text x="255.6" y="171.1">1:1</text>
<text x="156.2" y="196.5">A</text>
<text x="156.2" y="238">A</text>
<text x="64.5" y="263.5">SECTION</text>
<text x="95.5" y="263.5">A-A</text>
<text x="53.2" y="268.8">SCALE/ÉCHELLE</text>
<text x="109.7" y="268.8">1:1</text>
<text x="192.7" y="278.3">SCALE/ÉCHELLE</text>
<text x="249.3" y="278.3">1:1</text>
<text x="83.7" y="378.7">SCALE/ÉCHELLE</text>
<text x="140.2" y="378.7">1:1</text>
</g>
<text font-size="5.6" fill="#f00" x="470.5" y="365.5">WIPRO PARI GROUP</text>
<g font-size="5.4" fill="#f0f">
<text x="211.1" y="162" transform="rotate(-90 211.1 162)">i</text>
<text x="112.4" y="197.5" transform="rotate(-90 112.4 197.5)">l</text>
<text x="119.4" y="197.3" transform="rotate(-90 119.4 197.3)">n</text>
<text x="131.6" y="242.6" transform="rotate(-31 131.6 242.6)">O 16</text>
<text x="318.4" y="270.5" transform="rotate(-90 318.4 270.5)">l</text>
<text x="312.2" y="281.8" transform="rotate(-90 312.2 281.8)">O 8 F7</text>
</g>
<g font-size="4.9" fill="#800000">
<text x="30" y="6.9">1</text>
<text x="76.7" y="6.9">2</text>
<text x="127" y="6.9">3</text>
<text x="176.5" y="6.9">4</text>
<text x="226.7" y="6.9">5</text>
<text x="275.4" y="6.9">6</text>
<text x="326.4" y="6.9">7</text>
<text x="375" y="6.9">8</text>
<text x="425.8" y="6.9">9</text>
<text x="473.9" y="7.3">10</text>
<text x="524.3" y="6.9">11</text>
<text x="570.2" y="6.9">12</text>
<text x="13.6" y="35.1">H</text>
<text x="587.6" y="35.1">H</text>
<text x="13.2" y="87.5">G</text>
<text x="587.2" y="87.5">G</text>
<text x="13.2" y="137">F</text>
<text x="587.2" y="137">F</text>
<text x="13.2" y="187.6">E</text>
<text x="587.2" y="187.6">E</text>
<text x="13.2" y="237">D</text>
<text x="587.2" y="237">D</text>
<text x="13.4" y="287.1">C</text>
<text x="587.4" y="287.1">C</text>
<text x="13.4" y="336.2">B</text>
<text x="587.4" y="336.2">B</text>
<text x="13.4" y="389.3">A</text>
<text x="587.4" y="389.3">A</text>
<text x="30" y="416.9">1</text>
<text x="76.7" y="416.9">2</text>
<text x="127" y="416.9">3</text>
<text x="176.5" y="416.9">4</text>
<text x="226.7" y="416.9">5</text>
<text x="275.4" y="416.9">6</text>
<text x="326.4" y="416.9">7</text>
<text x="375" y="416.9">8</text>
<text x="425.8" y="416.9">9</text>
<text x="473.9" y="417.3">10</text>
<text x="524.3" y="416.9">11</text>
<text x="570.2" y="416.9">12</text>
</g>
<g font-size="4.2" fill="#f0f">
<text x="423.7" y="14.3">NOTE : STANDARD FASTENER TORQUE AS PER STD-DES-01-00</text>
<text x="553.8" y="14">FR-DES-006-00</text>
<text x="21.1" y="404.3">NOTE FOR WIPRO PARI DESIGN -REF. ONLY</text>
<text x="44.5" y="408.8">WEAR DETAILS : N.A.</text>
</g>
<g font-size="3.9" fill="#800000">
<text x="400" y="357.1">REVISION</text>
<text x="455.9" y="357.1">DESCRIPTION</text>
<text x="526.4" y="357.1">DATE</text>
<text x="540" y="357.1">DRN.BY</text>
</g>
<g font-size="3.9" fill="#c0c0c0">
<text x="357.8" y="383.3">RESERVED</text>
<text x="382.3" y="383.3">SPACE</text>
<text x="357.8" y="388.9">FOR</text>
<text x="357.8" y="394.5">CONTROLLED</text>
<text x="387.8" y="394.5">COPY</text>
<text x="357.8" y="400">STAMP</text>
</g>
<text font-size="3.6" fill="#f0f" x="482" y="376.1">GRIPPER LINK 2 R01</text>
<text font-size="3.5" fill="#00f" x="402.4" y="373.3">www.wipropari.com</text>
<g font-size="3.1" fill="#800000">
<text x="565.1" y="353.5">LIMITS</text>
<text x="562" y="371.7">DRAWING TYPE</text>
<text x="437" y="372.3">DESCRIPTION</text>
<text x="436.5" y="380.8">SURFACE AREA</text>
<text x="453.3" y="380.8">SURFACE TREATMENT</text>
<text x="489.7" y="380.8">MACHINING</text>
<text x="509.5" y="380.8">DESIGN UNIT</text>
<text x="530.6" y="380.8">DESIGN UNIT CD.</text>
<text x="558" y="380.6">TEAM NO.</text>
<text x="570.3" y="380.7">SHEET SIZE</text>
<text x="575.6" y="386.1">A2</text>
<text x="436.4" y="391.1">REFERENCE DWG.</text>
<text x="437.8" y="395.5">DRN.BY</text>
<text x="451.4" y="395.4">CHKD.BY</text>
<text x="466.6" y="395.5">APPD.BY</text>
<text x="486.7" y="395.4">MATERIAL</text>
<text x="488.9" y="390.9">PART CLASS.</text>
<text x="515.6" y="390.9">HEAT TREATMENT</text>
<text x="519.6" y="395.9">DRG./PART CODE</text>
<text x="558.9" y="395.5">REV.</text>
<text x="571.4" y="395.6">SCALE</text>
<text x="484.3" y="404.2">NET WEIGHT-Kg</text>
<text x="571.4" y="404.7">SHEET</text>
</g>
<text font-size="3" fill="#800000" x="579.5" y="230.1">°</text>
<g font-size="2.8" fill="#f0f">
<text x="288.6" y="330.8">3.2</text>
<text x="300.4" y="363.1">3.2</text>
<text x="420.5" y="396">PUNE</text>
<text x="437" y="401.2">80151477</text>
<text x="451.3" y="401.2">80151522</text>
<text x="466.3" y="401.2">80151522</text>
</g>
<g font-size="2.8" fill="#800000">
<text x="560.4" y="357.7">Gen Tol.: IS 2102</text>
<text x="399.1" y="376.6">1.ALL DIMENSIONS ARE</text>
<text x="399" y="382.7">2.DO NOT SCALE</text>
<text x="399" y="388.7">3.IF IN DOUBT ,</text>
<text x="399" y="395.4">LOCATION :</text>
<text x="404.2" y="402">ALL RIGHTS OF REPRODUCTION &amp;</text>
<text x="404.7" y="405.4">DISTRIBUTION ARE RESERVED</text>
</g>
<g font-size="2.7" fill="#f0f">
<text x="564.6" y="376.2">MACHINING</text>
<text x="436.9" y="385.4">11.70 in^2</text>
<text x="471.4" y="385.5">#</text>
<text x="498.9" y="385">#</text>
<text x="513.6" y="385.3">WP1</text>
<text x="537.3" y="385.1">0300</text>
<text x="559.7" y="385.1">PL-02</text>
<text x="462.4" y="391.2">P2207-0121-14-028_A</text>
<text x="509.1" y="391.2">B</text>
<text x="561" y="391.1">---</text>
<text x="493.4" y="399.5">#</text>
<text x="572.8" y="399.7">1 : 1</text>
<text x="436.6" y="408.7">16/03/2026</text>
<text x="450.9" y="408.8">16/03/2026</text>
<text x="466" y="408.9">16/03/2026</text>
<text x="489.6" y="408.5">0.16 kg</text>
<text x="571.4" y="408.7">1 OF 1</text>
</g>
<g font-size="2.7" fill="#800000">
<text x="399.9" y="379.7">IN mm</text>
<text x="399.7" y="385.7">DRAWING.</text>
<text x="399.7" y="391.8">ASK TEAM MEMBER</text>
<text x="400.1" y="402.5">C</text>
</g>
<g font-size="2.5" fill="#800000">
<text x="554.9" y="218.3">DEBURR AND REMOVE SHARP</text>
<text x="555.2" y="221">EDGES UNLESS SHARP EDGE</text>
<text x="556.1" y="227.1">UNSP.RADII</text>
<text x="556.8" y="223.8">REQUIREMENT SPECIFIED</text>
<text x="571.4" y="226.9">UNSP.CHF.</text>
<text x="559.2" y="229.9">0.5 R</text>
<text x="572.3" y="230.1">0.5 X 45</text>
<text x="559.8" y="238">UP TO 10</text>
<text x="576.1" y="238.1">±1.5°</text>
<text x="558.5" y="242.2">10 UP TO 50</text>
<text x="575.5" y="242.3">±0°50'</text>
<text x="557.4" y="250.7">120 UP TO 400</text>
<text x="557.9" y="246.5">50 UP TO 120</text>
<text x="575.5" y="250.7">±0°15'</text>
<text x="575.5" y="246.5">±0°25'</text>
<text x="558.7" y="259.4">0.5 UP TO 3</text>
<text x="559.5" y="263.7">3 UP TO 6</text>
<text x="576.6" y="263.6">±0.2</text>
<text x="576.6" y="259.4">±0.1</text>
<text x="559" y="267.9">6 UP TO 30</text>
<text x="576.6" y="267.9">±0.5</text>
<text x="557.8" y="272.2">30 UP TO 120</text>
<text x="576.6" y="272.2">±0.8</text>
<text x="556.9" y="280.7">315 UP TO 1000</text>
<text x="557.3" y="276.4">120 UP TO 315</text>
<text x="576.6" y="276.4">±1.2</text>
<text x="577.7" y="280.7">±2</text>
<text x="556.4" y="284.9">1000 UP TO 2000</text>
<text x="577.6" y="284.9">±3</text>
<text x="558.9" y="289.2">OVER 2000</text>
<text x="577.7" y="289.3">±4</text>
<text x="560" y="297.9">UP TO 10</text>
<text x="577.1" y="297.9">±1°</text>
<text x="558.5" y="302.1">10 UP TO 50</text>
<text x="575.5" y="302.1">±0°30'</text>
<text x="557.4" y="310.6">120 UP TO 400</text>
<text x="558.2" y="306.3">50 UP TO 120</text>
<text x="575.5" y="310.6">±0°10'</text>
<text x="575.5" y="306.4">±0°20'</text>
<text x="558.8" y="319.2">0.5 UP TO 3</text>
<text x="559.4" y="323.4">3 UP TO 6</text>
<text x="576.6" y="319.2">±0.1</text>
<text x="576.6" y="323.5">±0.1</text>
<text x="558.9" y="327.7">6 UP TO 30</text>
<text x="576.7" y="327.7">±0.2</text>
<text x="557.8" y="332">30 UP TO 120</text>
<text x="576.6" y="332">±0.3</text>
<text x="556.8" y="340.5">315 UP TO 1000</text>
<text x="557.3" y="336.3">120 UP TO 315</text>
<text x="576.6" y="336.3">±0.5</text>
<text x="576.6" y="340.5">±0.8</text>
<text x="556.2" y="344.7">1000 UP TO 2000</text>
<text x="576.6" y="344.7">±1.2</text>
<text x="558.9" y="349">OVER 2000</text>
<text x="577.6" y="349">±2</text>
</g>
<g font-size="2.5" fill="#f0f">
<text x="415.2" y="346.4">.</text>
<text x="530.3" y="346.5">.</text>
<text x="545.9" y="346.4">.</text>
<text x="415.2" y="351.5">.</text>
<text x="530" y="351.3">.</text>
<text x="545.9" y="351.4">.</text>
</g>
<g font-size="2.4" fill="#f0f">
<text x="7.7" y="382.7" transform="rotate(-90 7.7 382.7)">Uploading\2022-23\P23Y5\P23Y5B154024.dft</text>
<text x="7.7" y="409.8" transform="rotate(-90 7.7 409.8)">\\srv01102\ExDM</text>
</g>
<g font-size="2.1" fill="#800000">
<text x="558.5" y="232.4">UNSPECIFIED TOL.(FAB)</text>
<text x="559.5" y="234.7">FOR ANGULAR IN mm.</text>
<text x="558.6" y="253.9">UNSPECIFIED TOL.(FAB)</text>
<text x="560.7" y="256.3">FOR LINEAR IN mm.</text>
<text x="558.7" y="292.3">UNSPECIFIED TOL.(M/C)</text>
<text x="559.6" y="294.7">FOR ANGULAR IN mm.</text>
<text x="558.7" y="313.7">UNSPECIFIED TOL.(M/C)</text>
<text x="560.6" y="316.1">FOR LINEAR IN mm.</text>
</g>
</svg>
